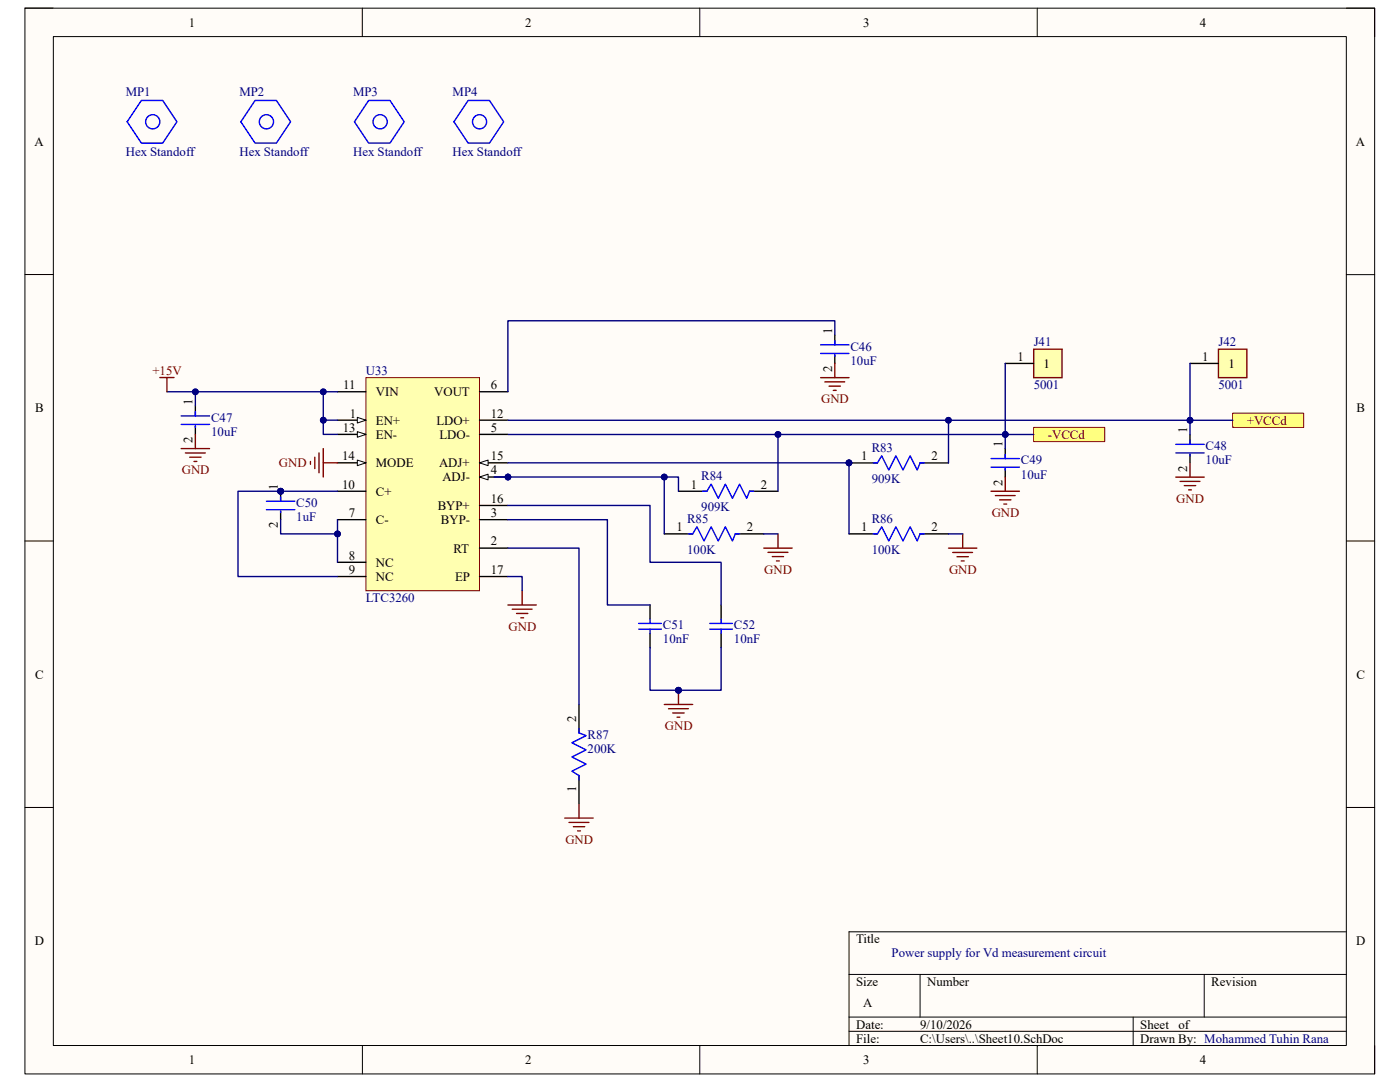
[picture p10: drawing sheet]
<svg xmlns="http://www.w3.org/2000/svg" width="279mm" height="216mm" viewBox="0 0 279 216" stroke-linecap="round" stroke-linejoin="round" font-family="sans-serif">
<path d="M5 1.6h269.3v212.7h-269.3z" fill="#fffcf8"/>
<path d="M5 1.6h269.3v212.7h-269.3z" fill="none" stroke="#000" stroke-width=".2"/>
<path d="M10.6 7.3h258.1v201.3h-258.1z" fill="#fffcf8"/>
<g fill="none" stroke="#000" stroke-width=".2">
<path d="M5 1.6h5.6M10.6 7.3h258.1v201.3h-258.1zM72.3 1.6v5.7M139.7 1.6v5.7M207 1.6v5.7M268.7 1.6h5.6v5.7M5 54.8h5.6M268.7 54.8h5.6M5 107.9h5.6M268.7 107.9h5.6M5 161.1h5.6M268.7 161.1h5.6"/>
<path d="M169.4 194.4h99.3M183.6 194.4v8.5M240.3 194.4v8.5M268.7 185.9h-99.3v22.7M72.3 208.6v5.7M139.7 208.6v5.7M169.4 202.9h99.3M169.4 205.8h99.3M207 208.6v5.7M226.1 202.9v5.7M274.3 208.6v5.7"/>
</g>
<circle cx="101.4" cy="95.2" r=".57" fill="#000080"/>
<circle cx="101.4" cy="95.2" r=".57" fill="none" stroke="#000080" stroke-width=".2"/>
<path d="M73 75.4h22.7v42.5h-22.7z" fill="#ffffb0"/>
<path d="M73 75.4h22.7v42.5h-22.7z" fill="none" stroke="#800000" stroke-width=".2"/>
<path d="M67.4 83.8h5.6" fill="none" stroke="#000" stroke-width=".28"/>
<path d="M71.3 83.3l1.7 .5-1.7 .6z" fill="#f8fcff"/>
<path d="M71.3 83.3l1.7 .5-1.7 .6z" fill="none" stroke="#000" stroke-width=".2"/>
<path d="M95.7 95.2h5.7M95.7 109.4h5.7M95.7 103.7h5.7" fill="none" stroke="#000" stroke-width=".28"/>
<path d="M95.7 95.2l1.7-.6v1.2z" fill="#f8fcff"/>
<path d="M95.7 95.2l1.7-.6v1.2z" fill="none" stroke="#000" stroke-width=".2"/>
<circle cx="101.4" cy="95.2" r=".57" fill="#000080"/>
<circle cx="101.4" cy="95.2" r=".57" fill="none" stroke="#000080" stroke-width=".2"/>
<path d="M67.4 78.2h5.6M95.7 78.2h5.7M67.4 86.7h5.6M67.4 98h5.6M95.7 86.7h5.7M95.7 83.8h5.7M67.4 103.7h5.6M67.4 112.2h5.6M67.4 115h5.6" fill="none" stroke="#000" stroke-width=".28"/>
<path d="M71.3 86.1l1.7 .6-1.7 .5z" fill="#f8fcff"/>
<path d="M71.3 86.1l1.7 .6-1.7 .5z" fill="none" stroke="#000" stroke-width=".2"/>
<path d="M67.4 92.4h5.6" fill="none" stroke="#000" stroke-width=".28"/>
<path d="M71.3 91.8l1.7 .6-1.7 .5z" fill="#f8fcff"/>
<path d="M71.3 91.8l1.7 .6-1.7 .5z" fill="none" stroke="#000" stroke-width=".2"/>
<path d="M95.7 92.4h5.7" fill="none" stroke="#000" stroke-width=".28"/>
<path d="M95.7 92.4l1.7-.6v1.1z" fill="#f8fcff"/>
<path d="M95.7 92.4l1.7-.6v1.1z" fill="none" stroke="#000" stroke-width=".2"/>
<path d="M95.7 100.9h5.7M95.7 115h5.7" fill="none" stroke="#000" stroke-width=".28"/>
<circle cx="56" cy="98" r=".57" fill="#000080"/>
<circle cx="56" cy="98" r=".57" fill="none" stroke="#000080" stroke-width=".2"/>
<path d="M56 98v2" fill="none" stroke="#000" stroke-width=".28"/>
<circle cx="56" cy="98" r=".57" fill="#000080"/>
<circle cx="56" cy="98" r=".57" fill="none" stroke="#000080" stroke-width=".2"/>
<g fill="none" stroke="#000" stroke-width=".28">
<path d="M166.6 66.8v2M166.6 70.8v1.7M39 81v2M39 85v1.7M200.6 89.5v2M200.6 93.5v1.7M237.5 86.7v2M237.5 90.7v1.7M56 102v1.7M129.7 120.7v2.8M129.7 126.4v2.8M143.9 120.7v2.8"/>
<path d="M143.9 126.4v2.8"/>
</g>
<g fill="none" stroke="#00f" stroke-width=".28">
<path d="M163.8 68.8h5.6M163.8 70.5h5.6M166.6 68v.8M166.6 70.8v.3M36.2 83h5.6M36.2 84.7h5.6M39 82.1v.9M39 85v.3M56 99.2v.8M197.8 91.5h5.7M197.8 93.2h5.7M200.6 90.7v.8"/>
<path d="M200.6 93.5v.3M234.7 88.7h5.6M234.7 90.4h5.6M237.5 87.8v.9M237.5 90.7v.3M53.2 100h5.6M53.2 101.7h5.6M56 102v.3M127.5 125.5h4.5M127.5 124.4h4.5M129.7 123.5v.9M129.7 125.5v.9"/>
<path d="M141.6 125.5h4.6M141.6 124.4h4.6M143.9 123.5v.9M143.9 125.5v.9"/>
</g>
<g fill="none" stroke="#800000" stroke-width=".28">
<path d="M163.8 75.4h5.6M164.6 76.2h4M165.5 77h2.2M166.3 77.9h.6M166.6 72.5v2.9M36.2 89.5h5.6M37 90.4h4M37.9 91.2h2.2M38.7 92.1h.6M39 86.7v2.8M62 92.1v.5M62.8 91.2v2.3"/>
<path d="M63.7 90.4v3.9M64.5 92.4h2.9M64.5 89.5v5.7M197.8 98h5.7M198.6 98.9h4M199.5 99.7h2.3M200.6 95.2v2.8M234.7 95.2h5.6M235.5 96.1h4M236.3 96.9h2.3M237.2 97.7h.6M237.5 92.4v2.8"/>
<path d="M200.3 100.6h.6M135.4 137.7v2.9M132.6 140.6h5.6M133.4 141.4h4M134.3 142.3h2.2M135.1 143.1h.6"/>
</g>
<circle cx="135.4" cy="137.7" r=".57" fill="#000080"/>
<circle cx="135.4" cy="137.7" r=".57" fill="none" stroke="#000080" stroke-width=".2"/>
<path d="M115.5 140.6v5.6M115.5 154.7v5.7" fill="none" stroke="#000" stroke-width=".28"/>
<path d="M115.5 145.4v.8l1.5 .6-2.9 1.4 2.9 1.4-2.9 1.4 2.9 1.5-2.9 1.4 1.4 .8v.9" fill="none" stroke="#00f" stroke-width=".28"/>
<path d="M112.7 163.2h5.7M113.6 164.1h3.9M114.4 165h2.3M115.3 165.8h.5M115.5 160.4v2.8" fill="none" stroke="#800000" stroke-width=".28"/>
<circle cx="169.4" cy="92.4" r=".56" fill="#000080"/>
<circle cx="169.4" cy="92.4" r=".56" fill="none" stroke="#000080" stroke-width=".2"/>
<path d="M169.4 92.4h5.7" fill="none" stroke="#000" stroke-width=".28"/>
<circle cx="169.4" cy="92.4" r=".56" fill="#000080"/>
<circle cx="169.4" cy="92.4" r=".56" fill="none" stroke="#000080" stroke-width=".2"/>
<path d="M135.4 98h5.7M149.6 98h5.7M183.6 92.4h5.7M132.6 106.5h5.6M146.7 106.5h5.7M169.4 106.5h5.7M183.6 106.5h5.7" fill="none" stroke="#000" stroke-width=".28"/>
<path d="M140.2 98h.9l.8-1.4 1.4 2.8 1.5-2.8 1.4 2.8 1.4-2.8 1.4 2.8 .6-1.4h.8M174.3 92.4h.8l.9-1.4 1.4 2.8 1.4-2.8 1.4 2.8 1.4-2.8 1.4 2.8 .6-1.4h.9M137.4 106.5h.8l.9-1.4 1.4 2.9 1.4-2.9 1.4 2.9 1.5-2.9 1.4 2.9 .5-1.5h.9M174.3 106.5h.8l.9-1.4 1.4 2.9 1.4-2.9 1.4 2.9 1.4-2.9 1.4 2.9 .6-1.5h.9" fill="none" stroke="#00f" stroke-width=".28"/>
<g fill="none" stroke="#800000" stroke-width=".28">
<path d="M104.2 117.9v2.8M152.4 109.4h5.7M153.3 110.2h3.9M154.1 111.1h2.3M155 111.9h.5M155.3 106.5v2.9M189.3 109.4h5.6M190.1 110.2h4M191 111.1h2.3M191.8 111.9h.6M192.1 106.5v2.9M101.4 120.7h5.6"/>
<path d="M102.2 121.6h4M103.1 122.4h2.2M103.9 123.3h.6"/>
</g>
<path d="M246 82.4h14.2v2.9h-14.2z" fill="#ffff80"/>
<path d="M246 82.4h14.2v2.9h-14.2z" fill="none" stroke="#800000" stroke-width=".2"/>
<path d="M206.3 85.3h14.2v2.8h-14.2z" fill="#ffff80"/>
<path d="M206.3 85.3h14.2v2.8h-14.2z" fill="none" stroke="#800000" stroke-width=".2"/>
<path d="M67.4 83.8h-2.9v2.9h2.9" fill="none" stroke="#000080" stroke-width=".28"/>
<circle cx="64.5" cy="83.8" r=".57" fill="#000080"/>
<circle cx="64.5" cy="83.8" r=".57" fill="none" stroke="#000080" stroke-width=".2"/>
<path d="M67.4 78.2h-2.9v5.6" fill="none" stroke="#000080" stroke-width=".28"/>
<circle cx="64.5" cy="83.8" r=".57" fill="#000080"/>
<circle cx="64.5" cy="83.8" r=".57" fill="none" stroke="#000080" stroke-width=".2"/>
<circle cx="64.5" cy="78.2" r=".57" fill="#000080"/>
<circle cx="64.5" cy="78.2" r=".57" fill="none" stroke="#000080" stroke-width=".2"/>
<path d="M56 98h11.4" fill="none" stroke="#000080" stroke-width=".28"/>
<circle cx="56" cy="98" r=".57" fill="#000080"/>
<circle cx="56" cy="98" r=".57" fill="none" stroke="#000080" stroke-width=".2"/>
<path d="M64.5 78.2h-25.5v2.8" fill="none" stroke="#000080" stroke-width=".28"/>
<circle cx="64.5" cy="78.2" r=".57" fill="#000080"/>
<circle cx="64.5" cy="78.2" r=".57" fill="none" stroke="#000080" stroke-width=".2"/>
<circle cx="39" cy="78.2" r=".57" fill="#000080"/>
<circle cx="39" cy="78.2" r=".57" fill="none" stroke="#000080" stroke-width=".2"/>
<path d="M33.3 78.2h5.7" fill="none" stroke="#000080" stroke-width=".28"/>
<circle cx="39" cy="78.2" r=".57" fill="#000080"/>
<circle cx="39" cy="78.2" r=".57" fill="none" stroke="#000080" stroke-width=".2"/>
<path d="M56 103.7v2.8h11.4v-2.8" fill="none" stroke="#000080" stroke-width=".28"/>
<circle cx="67.4" cy="106.5" r=".57" fill="#000080"/>
<circle cx="67.4" cy="106.5" r=".57" fill="none" stroke="#000080" stroke-width=".2"/>
<path d="M166.6 66.8v-2.8h-65.2v14.2M200.6 86.7h5.7" fill="none" stroke="#000080" stroke-width=".28"/>
<circle cx="200.6" cy="86.7" r=".56" fill="#000080"/>
<circle cx="200.6" cy="86.7" r=".56" fill="none" stroke="#000080" stroke-width=".2"/>
<path d="M101.4 83.9h136.1v2.8" fill="none" stroke="#000080" stroke-width=".28"/>
<circle cx="237.5" cy="83.9" r=".57" fill="#000080"/>
<circle cx="237.5" cy="83.9" r=".57" fill="none" stroke="#000080" stroke-width=".2"/>
<circle cx="189.3" cy="83.9" r=".56" fill="#000080"/>
<circle cx="189.3" cy="83.9" r=".56" fill="none" stroke="#000080" stroke-width=".2"/>
<path d="M237.5 83.9h8.5" fill="none" stroke="#000080" stroke-width=".28"/>
<circle cx="237.5" cy="83.9" r=".57" fill="#000080"/>
<circle cx="237.5" cy="83.9" r=".57" fill="none" stroke="#000080" stroke-width=".2"/>
<path d="M101.4 109.4h14.1v31.2M143.9 129.2v8.5h-8.5" fill="none" stroke="#000080" stroke-width=".28"/>
<circle cx="135.4" cy="137.7" r=".57" fill="#000080"/>
<circle cx="135.4" cy="137.7" r=".57" fill="none" stroke="#000080" stroke-width=".2"/>
<path d="M129.7 129.2v8.5h5.7" fill="none" stroke="#000080" stroke-width=".28"/>
<circle cx="135.4" cy="137.7" r=".57" fill="#000080"/>
<circle cx="135.4" cy="137.7" r=".57" fill="none" stroke="#000080" stroke-width=".2"/>
<path d="M101.4 92.4h68M101.4 103.7h19.8v17h8.5M101.4 100.9h28.3v11.3h14.2v8.5" fill="none" stroke="#000080" stroke-width=".28"/>
<circle cx="169.4" cy="92.4" r=".56" fill="#000080"/>
<circle cx="169.4" cy="92.4" r=".56" fill="none" stroke="#000080" stroke-width=".2"/>
<path d="M189.3 83.9v8.5" fill="none" stroke="#000080" stroke-width=".28"/>
<circle cx="189.3" cy="83.9" r=".56" fill="#000080"/>
<circle cx="189.3" cy="83.9" r=".56" fill="none" stroke="#000080" stroke-width=".2"/>
<path d="M101.4 86.7h99.2v2.8" fill="none" stroke="#000080" stroke-width=".28"/>
<circle cx="155.3" cy="86.7" r=".57" fill="#000080"/>
<circle cx="155.3" cy="86.7" r=".57" fill="none" stroke="#000080" stroke-width=".2"/>
<circle cx="200.6" cy="86.7" r=".56" fill="#000080"/>
<circle cx="200.6" cy="86.7" r=".56" fill="none" stroke="#000080" stroke-width=".2"/>
<path d="M155.3 86.7v11.3" fill="none" stroke="#000080" stroke-width=".28"/>
<circle cx="155.3" cy="86.7" r=".57" fill="#000080"/>
<circle cx="155.3" cy="86.7" r=".57" fill="none" stroke="#000080" stroke-width=".2"/>
<path d="M169.4 92.4v14.1M101.4 115h2.8v2.9M152.4 106.5h2.9" fill="none" stroke="#000080" stroke-width=".28"/>
<circle cx="169.4" cy="92.4" r=".56" fill="#000080"/>
<circle cx="169.4" cy="92.4" r=".56" fill="none" stroke="#000080" stroke-width=".2"/>
<path d="M98.5 95.2h34.1v11.3M189.3 106.5h2.8" fill="none" stroke="#000080" stroke-width=".28"/>
<circle cx="101.4" cy="95.2" r=".57" fill="#000080"/>
<circle cx="101.4" cy="95.2" r=".57" fill="none" stroke="#000080" stroke-width=".2"/>
<circle cx="132.6" cy="95.2" r=".57" fill="#000080"/>
<circle cx="132.6" cy="95.2" r=".57" fill="none" stroke="#000080" stroke-width=".2"/>
<path d="M132.6 95.2h2.8v2.8" fill="none" stroke="#000080" stroke-width=".28"/>
<circle cx="132.6" cy="95.2" r=".57" fill="#000080"/>
<circle cx="132.6" cy="95.2" r=".57" fill="none" stroke="#000080" stroke-width=".2"/>
<path d="M31.9 75.3h2.8M33.3 75.3v2.9" fill="none" stroke="#800000" stroke-width=".28"/>
<path d="M243.2 69.7h5.6v5.7h-5.6z" fill="#ffffb0"/>
<path d="M243.2 69.7h5.6v5.7h-5.6z" fill="none" stroke="#800000" stroke-width=".28"/>
<path d="M237.5 72.5h5.7" fill="none" stroke="#000" stroke-width=".28"/>
<path d="M206.3 69.7h5.7v5.7h-5.7z" fill="#ffffb0"/>
<path d="M206.3 69.7h5.7v5.7h-5.7z" fill="none" stroke="#800000" stroke-width=".28"/>
<path d="M200.6 72.5h5.7" fill="none" stroke="#000" stroke-width=".28"/>
<path d="M237.5 72.5v11.4" fill="none" stroke="#000080" stroke-width=".28"/>
<circle cx="237.5" cy="83.9" r=".57" fill="#000080"/>
<circle cx="237.5" cy="83.9" r=".57" fill="none" stroke="#000080" stroke-width=".2"/>
<path d="M200.6 72.5v14.2" fill="none" stroke="#000080" stroke-width=".28"/>
<circle cx="200.6" cy="86.7" r=".56" fill="#000080"/>
<circle cx="200.6" cy="86.7" r=".56" fill="none" stroke="#000080" stroke-width=".2"/>
<g fill="none" stroke="#00f" stroke-width=".28">
<path d="M28.2 20h4.3l2.8 4.3-2.8 4.3h-4.3l-2.8-4.3zM50.9 20h4.3l2.8 4.3-2.8 4.3h-4.3l-2.8-4.3zM73.6 20h4.2l2.9 4.3-2.9 4.3h-4.2l-2.9-4.3zM93.4 20h4.3l2.8 4.3-2.8 4.3h-4.3l-2.8-4.3z"/>
<circle cx="30.5" cy="24.3" r="1.42"/>
<circle cx="53.2" cy="24.3" r="1.42"/>
<circle cx="75.9" cy="24.3" r="1.42"/>
<circle cx="95.7" cy="24.3" r="1.41"/>
</g>
<path d="M67.4 106.5v5.7" fill="none" stroke="#000080" stroke-width=".28"/>
<circle cx="67.4" cy="106.5" r=".57" fill="#000080"/>
<circle cx="67.4" cy="106.5" r=".57" fill="none" stroke="#000080" stroke-width=".2"/>
<path d="M56 98h-8.5v17h19.9" fill="none" stroke="#000080" stroke-width=".28"/>
<circle cx="56" cy="98" r=".57" fill="#000080"/>
<circle cx="56" cy="98" r=".57" fill="none" stroke="#000080" stroke-width=".2"/>
<g font-size="2.6">
<text x="37.7" y="5.3">1</text>
<text x="104.8" y="5.3">2</text>
<text x="172.3" y="5.3">3</text>
<text x="239.5" y="5.3">4</text>
<text x="6.9" y="29.1">A</text>
<text x="270.6" y="29.1">A</text>
<text x="166.1" y="66.5" transform="rotate(-90 166.1 66.5)">1</text>
<text x="203.1" y="72">1</text>
<text x="239.9" y="72">1</text>
<text x="68.5" y="77.6">11</text>
<text x="98" y="77.6">6</text>
<text x="166.1" y="74.3" transform="rotate(-90 166.1 74.3)">2</text>
<text x="208.3" y="73.4">1</text>
<text x="245.2" y="73.4">1</text>
<text x="7" y="82.3">B</text>
<text x="38.4" y="80.7" transform="rotate(-90 38.4 80.7)">1</text>
<text x="69.8" y="83.3">1</text>
<text x="75" y="79.1">VIN</text>
<text x="86.7" y="79.1">VOUT</text>
<text x="98" y="83.3">12</text>
<text x="270.7" y="82.3">B</text>
<text x="38.4" y="88.4" transform="rotate(-90 38.4 88.4)">2</text>
<text x="68.4" y="86.1">13</text>
<text x="75" y="84.7">EN+</text>
<text x="75" y="87.6">EN-</text>
<text x="87.1" y="84.7">LDO+</text>
<text x="87.7" y="87.6">LDO-</text>
<text x="98" y="86.1">5</text>
<text x="200.1" y="89.2" transform="rotate(-90 200.1 89.2)">1</text>
<text x="236.9" y="86.4" transform="rotate(-90 236.9 86.4)">1</text>
<text x="68.3" y="91.8">14</text>
<text x="75" y="93.2">MODE</text>
<text x="87.6" y="93.2">ADJ+</text>
<text x="98" y="94.7">4</text>
<text x="98" y="91.8">15</text>
<text x="171.9" y="91.8">1</text>
<text x="185.9" y="91.8">2</text>
<text x="236.9" y="94.1" transform="rotate(-90 236.9 94.1)">2</text>
<text x="55.5" y="97.7" transform="rotate(-90 55.5 97.7)">1</text>
<text x="68.3" y="97.5">10</text>
<text x="75" y="98.9">C+</text>
<text x="87.4" y="101.7">BYP+</text>
<text x="88.3" y="96.1">ADJ-</text>
<text x="98" y="100.3">16</text>
<text x="137.8" y="97.5">1</text>
<text x="151.8" y="97.5">2</text>
<text x="200.1" y="96.9" transform="rotate(-90 200.1 96.9)">2</text>
<text x="55.5" y="105.5" transform="rotate(-90 55.5 105.5)">2</text>
<text x="69.6" y="103.2">7</text>
<text x="75" y="104.6">C-</text>
<text x="88" y="104.6">BYP-</text>
<text x="98" y="103.2">3</text>
<text x="135" y="106">1</text>
<text x="149" y="106">2</text>
<text x="171.9" y="106">1</text>
<text x="185.9" y="106">2</text>
<text x="69.6" y="111.7">8</text>
<text x="75" y="113.1">NC</text>
<text x="90.5" y="110.3">RT</text>
<text x="98" y="108.8">2</text>
<text x="69.6" y="114.5">9</text>
<text x="75" y="115.9">NC</text>
<text x="90.8" y="115.9">EP</text>
<text x="98" y="114.5">17</text>
<text x="7" y="135.4">C</text>
<text x="270.7" y="135.4">C</text>
<text x="115" y="144" transform="rotate(-90 115 144)">2</text>
<text x="115" y="158" transform="rotate(-90 115 158)">1</text>
<text x="6.9" y="188.6">D</text>
<text x="170.9" y="188.2">Title</text>
<text x="270.6" y="188.6">D</text>
<text x="170.9" y="196.7">Size</text>
<text x="185" y="196.7">Number</text>
<text x="241.7" y="196.7">Revision</text>
<text x="172.3" y="201">A</text>
<text x="170.9" y="205.2">Date:</text>
<text x="170.9" y="208.1">File:</text>
<text x="183.6" y="208.1">C:\Users\..\Sheet10.SchDoc</text>
<text x="183.6" y="205.2">9/10/2026</text>
<text x="227.6" y="208.1">Drawn By: Mohammed Tuhin Rana</text>
<text x="227.6" y="205.2">Sheet</text>
<text x="235.2" y="205.2">of</text>
<text x="37.7" y="212.3">1</text>
<text x="104.8" y="212.3">2</text>
<text x="172.3" y="212.3">3</text>
<text x="239.5" y="212.3">4</text>
</g>
<g font-size="2.6" fill="#000080">
<text x="25.1" y="19.2">MP1</text>
<text x="47.8" y="19.2">MP2</text>
<text x="70.5" y="19.2">MP3</text>
<text x="90.3" y="19.2">MP4</text>
<text x="25.1" y="31.1">Hex Standoff</text>
<text x="47.8" y="31.1">Hex Standoff</text>
<text x="70.5" y="31.1">Hex Standoff</text>
<text x="90.3" y="31.1">Hex Standoff</text>
<text x="169.7" y="70">C46</text>
<text x="206.3" y="69.1">J41</text>
<text x="243.2" y="69.1">J42</text>
<text x="73" y="74.8">U33</text>
<text x="169.7" y="72.8">10uF</text>
<text x="206.3" y="77.6">5001</text>
<text x="243.2" y="77.6">5001</text>
<text x="42.1" y="84.2">C47</text>
<text x="42.1" y="87">10uF</text>
<text x="240.6" y="89.8">C48</text>
<text x="140" y="95.8">R84</text>
<text x="174" y="90.1">R83</text>
<text x="203.8" y="92.7">C49</text>
<text x="203.8" y="95.5">10uF</text>
<text x="240.6" y="92.7">10uF</text>
<text x="59.1" y="101.2">C50</text>
<text x="174" y="96.4">909K</text>
<text x="59.1" y="104">1uF</text>
<text x="137.1" y="104.3">R85</text>
<text x="140" y="102">909K</text>
<text x="174" y="104.3">R86</text>
<text x="137.1" y="110.5">100K</text>
<text x="174" y="110.5">100K</text>
<text x="73" y="120.2">LTC3260</text>
<text x="132.3" y="125.6">C51</text>
<text x="146.5" y="125.6">C52</text>
<text x="132.3" y="128.4">10nF</text>
<text x="146.5" y="128.4">10nF</text>
<text x="117.3" y="147.4">R87</text>
<text x="117.3" y="150.2">200K</text>
<text x="177.9" y="191.1">Power supply for Vd measurement circuit</text>
</g>
<g font-size="2.6" fill="#800000">
<text x="30.4" y="74.8">+15V</text>
<text x="163.9" y="80.5">GND</text>
<text x="209.1" y="87.6">-VCCd</text>
<text x="248.8" y="84.7">+VCCd</text>
<text x="36.3" y="94.7">GND</text>
<text x="55.7" y="93.2">GND</text>
<text x="234.8" y="100.3">GND</text>
<text x="197.9" y="103.2">GND</text>
<text x="152.5" y="114.5">GND</text>
<text x="189.4" y="114.5">GND</text>
<text x="101.5" y="125.8">GND</text>
<text x="132.7" y="145.7">GND</text>
<text x="112.8" y="168.4">GND</text>
</g>
</svg>
